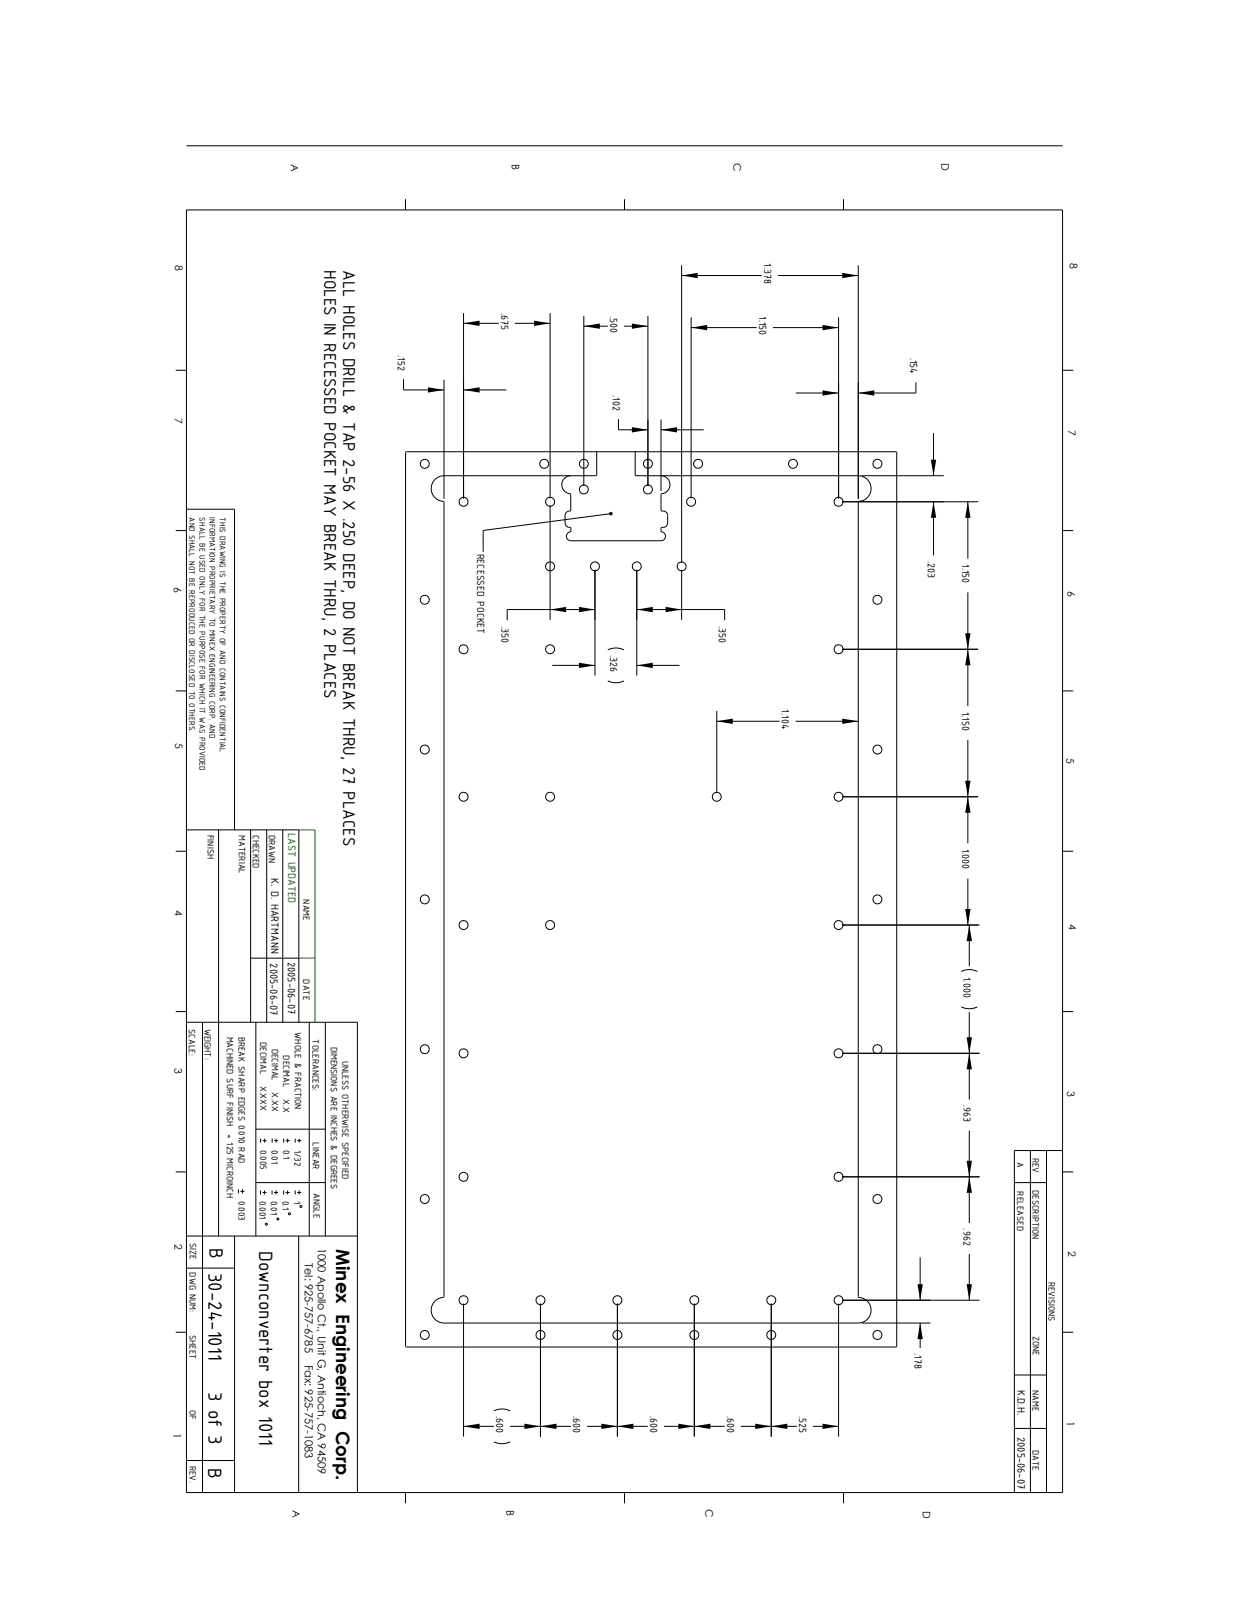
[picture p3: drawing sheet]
<svg xmlns="http://www.w3.org/2000/svg" width="216mm" height="279mm" viewBox="0 0 216 279" stroke-linecap="round" stroke-linejoin="round" font-family="sans-serif">
<g fill="none" stroke="#000" stroke-width=".17">
<path d="M32.2 36.3h151.5v221.6h-151.5zM32.2 25.2h151.5M70.1 34.4v1.9M107.9 34.4v1.9M145.8 34.4v1.9M80.1 54.1v32M80.1 55.9h6.1M89 55.9h6.1M95.1 54.1v32M100.9 54.6v29.4M100.9 56.4h4.2M107.9 56.4h4.1"/>
<path d="M112 54.6v29.4M117.8 45.8v51.5M117.8 47.6h13.9M119.5 54.8v31.3M119.5 56.6h11.3M133.6 56.6h11.4M134.5 47.6h13.9M145 54.8v31.3M148.4 45.8v40.4M30.4 64h1.8M69.8 65.5v1.9h7M70.1 78.1h84.9l-.1 154.6h-84.8z"/>
<path d="M76.8 65.6v20.6M80.1 67.4h7.4M103 78.1l.1 .1v3.8l-.1 .2h-26.2a2.25 2.25 0 0 0-2.3 2.2 2.25 2.25 0 0 0 2.2 2.3v137.4a2.29 2.29 0 0 0-2.1 1.8 2.29 2.29 0 0 0 1.2 2.5l1 .2h71.6a2.25 2.25 0 0 0 2.2-2.2 2.25 2.25 0 0 0-2.2-2.3v-137.4a2.29 2.29 0 0 0 2.1-1.8 2.29 2.29 0 0 0-1.2-2.5l-.9-.2h-38.5l-.1-.2v-3.8l.1-.1M106.9 72.4v1.9h5.1M114.3 72.5v12.4M114.3 74.3h7.3M137.6 67.9h7.4M158.3 66.1v1.8h-9.9M161.4 74.8v7.4M183.7 64h1.8M30.4 91.7h1.8M32.2 88h8.3v55.4"/>
<path d="M95.1 87.3v19.8M98.7 82.2a1.6 1.6 0 0 0-1.6 1.6 1.6 1.6 0 0 0 1.5 1.6l.1 2.7-.2 .2a.79 .79 0 0 0-.8 .8v1.3a1.18 1.18 0 0 0 1 .8v.6a.83 .83 0 0 0-.7 .8 .83 .83 0 0 0 .7 .8h15.6a.82 .82 0 0 0 .7-.8 .82 .82 0 0 0-.7-.8l.1-.7a.87 .87 0 0 0 1-.7v-1.3a1.07 1.07 0 0 0-1.1-.9v-2.8a1.6 1.6 0 0 0 1.5-1.6 1.6 1.6 0 0 0-1.5-1.6M102.8 98.5v18.2M105.6 88.8l-22.1 2.9v3.7M110.1 98.5v18.2M117.8 98.5v8.6M145.5 86.7h23.6M148.9 82.2h14.2M161.4 86.7v9.3M167.3 86.7v9.8M183.7 91.7h1.8M30.4 119.4h1.8"/>
<path d="M95.5 115h7.3M102.8 105.3h-15.1v1.9M105.1 112.3l1.3-.3h.7l.8 .3M105.1 117.6l1.3 .4 .7-.1 .8-.3M110.1 105.3h15.2v1.9M110.1 115h7.4M145.5 112.2h23.6M167.3 102.4v19.6M183.7 119.4h1.8M123.9 122.9v14.2M123.9 124.6h10.8M137.5 124.6h10.9"/>
<path d="M145.5 137.7h23.6M167.3 127.8v17.9M32.2 143.4h19.5v33.2M37.8 143.4v70.2M43.3 143.4v33.2M46.1 143.4v33.2M48.9 143.4v33.2M145.5 159.8h23.8M167.3 151.8v8M167.5 159.8v7.1M183.7 147.1h1.8M30.4 174.8h1.8"/>
<path d="M32.2 176.6h29.6v81.3M35 176.6v81.3M43.3 165.6h8.4M44.2 176.6v37M53.5 176.6v37M56.2 176.6v37M166.2 167.9l1.3-.4 .7 .1 .7 .3M166.2 174l1.3 .3 .7-.1 .7-.2M167.5 174.9v15.1M183.7 174.8h1.8M44.2 195.1h12M45 196.7v.7"/>
<path d="M45.4 197.1h.7M45.7 196.7v.7M47 196.7v.7M47.4 197.1h.7M47.7 196.7v.7M49 196.7v.7M49.4 197.1h.7M49.7 196.7v.7M51 196.7v.7M51.4 197.1h.7M51.7 196.7v.7M145.5 182h23.8"/>
<path d="M167.5 195.3v16M178.1 198.8v59.1M180.9 198.8v59.1M183.7 198.8h-8.4v59.1M30.4 202.5h1.8M32.2 213.6h29.6M32.2 219.1h8.3M40.5 213.6v44.3M41.2 205.5v.7M41.6 205.9h.6M41.9 205.5v.7M44.2 204.3h12"/>
<path d="M45 205.7v.7M45.4 206h.7M45.7 205.7v.7M47 205.7v.7M47.4 206h.7M47.7 205.7v.7M49 205.7v.7M49.4 206h.7M49.7 205.7v.7M51 205.7v.7M51.4 206h.7M51.6 213.6v44.3"/>
<path d="M51.7 205.7v.7M145.5 203.3h23.8M159.1 217.3v7.4M167.5 216.7v8M175.3 204.3h5.6M183.7 202.5h1.8M30.4 230.2h1.8M80.1 225.3v22.9M93.4 225.3v22.9M106.7 225.3v22.9M120 225.3v22.9M133.3 225.3v22.9"/>
<path d="M145 225.3v22.9M145.5 224.7h23.8M148.9 228.6h11.9M159.1 228.6v4.3M175.3 237.6h5.6M183.7 230.2h1.8M32.2 252.4h8.3M70.1 257.9v1.8M80.1 246.5h5.3M85.4 243.8l1.3-.3h.7l.8 .3M85.4 249.1l1.3 .4 .7-.1 .8-.3M88.2 246.5h10.5"/>
<path d="M101.5 246.5h10.5M107.9 257.9v1.8M114.8 246.5h10.5M128.1 246.5h9.6M140.5 246.5h4.5M145.8 257.9v1.8M175.3 246.8h5.6"/>
<circle cx="73.4" cy="80.1" r=".78"/>
<circle cx="80.1" cy="86.7" r=".78"/>
<circle cx="94.1" cy="80.1" r=".78"/>
<circle cx="95.1" cy="97.9" r=".78"/>
<circle cx="95.1" cy="86.7" r=".78"/>
<circle cx="100.9" cy="80.1" r=".78"/>
<circle cx="100.9" cy="84.6" r=".78"/>
<circle cx="102.8" cy="97.9" r=".78"/>
<circle cx="110.1" cy="97.9" r=".78"/>
<circle cx="112" cy="80.1" r=".78"/>
<circle cx="112" cy="84.6" r=".78"/>
<circle cx="117.8" cy="97.9" r=".78"/>
<circle cx="119.5" cy="86.7" r=".78"/>
<circle cx="120.7" cy="80.1" r=".78"/>
<circle cx="137.1" cy="80.1" r=".78"/>
<circle cx="145" cy="86.7" r=".78"/>
<circle cx="151.7" cy="80.1" r=".78"/>
<circle cx="73.4" cy="103.6" r=".78"/>
<circle cx="80.1" cy="112.2" r=".78"/>
<circle cx="95.1" cy="112.2" r=".78"/>
<circle cx="145" cy="112.2" r=".78"/>
<circle cx="151.7" cy="103.6" r=".78"/>
<circle cx="73.4" cy="129.5" r=".78"/>
<circle cx="80.1" cy="137.7" r=".78"/>
<circle cx="95.1" cy="137.7" r=".78"/>
<circle cx="123.9" cy="137.7" r=".78"/>
<circle cx="145" cy="137.7" r=".78"/>
<circle cx="151.7" cy="129.5" r=".78"/>
<circle cx="73.4" cy="155.4" r=".78"/>
<circle cx="80.1" cy="159.8" r=".78"/>
<circle cx="95.1" cy="159.8" r=".78"/>
<circle cx="145" cy="159.8" r=".78"/>
<circle cx="151.7" cy="155.4" r=".78"/>
<circle cx="73.4" cy="181.3" r=".78"/>
<circle cx="80.1" cy="182" r=".78"/>
<circle cx="145" cy="182" r=".78"/>
<circle cx="151.7" cy="181.3" r=".78"/>
<circle cx="46" cy="211.5" r=".17"/>
<circle cx="48" cy="210.6" r=".17"/>
<circle cx="50" cy="209.7" r=".17"/>
<circle cx="52" cy="208.5" r=".17"/>
<circle cx="73.4" cy="207.2" r=".78"/>
<circle cx="80.1" cy="203.3" r=".78"/>
<circle cx="145" cy="203.3" r=".78"/>
<circle cx="151.7" cy="207.2" r=".78"/>
<circle cx="73.4" cy="230.7" r=".78"/>
<circle cx="80.1" cy="224.7" r=".78"/>
<circle cx="93.4" cy="230.7" r=".78"/>
<circle cx="93.4" cy="224.7" r=".78"/>
<circle cx="106.7" cy="230.7" r=".78"/>
<circle cx="106.7" cy="224.7" r=".78"/>
<circle cx="120" cy="230.7" r=".78"/>
<circle cx="120" cy="224.7" r=".78"/>
<circle cx="133.3" cy="230.7" r=".78"/>
<circle cx="133.3" cy="224.7" r=".78"/>
<circle cx="145" cy="224.7" r=".78"/>
<circle cx="151.7" cy="230.7" r=".78"/>
</g>
<path d="M32.2 147.1h-1.8" fill="none" stroke="#000" stroke-width=".17" stroke-dasharray="8.9 .7 .7 .7" stroke-linecap="butt"/>
<path d="M51.7 143.4h2.7v33.2M51.7 165.6h2.7" fill="none" stroke="#008000" stroke-width=".17"/>
<g fill="#000">
<path d="M80.1 55.9l2.8-.5v.9zM92.3 55.4l2.8 .5-2.8 .4zM100.9 56.4l2.8-.5v.9zM109.2 55.9l2.8 .5-2.8 .4zM117.8 47.6l2.8-.5v1zM119.5 56.6l2.7-.5v1zM142.2 56.1l2.8 .5-2.8 .5zM145.6 47.1l2.8 .5-2.8 .5zM74 66.9l2.8 .5-2.8 .4zM80.1 67.4l2.8-.5v.9zM109.2 73.8l2.8 .5-2.8 .4zM114.3 74.3l2.7-.5v.9z"/>
<path d="M142.2 67.4l2.8 .5-2.8 .5zM148.4 67.9l2.7-.5v1zM105.4 88.5h.3l.2 .2-.3 .1 .3-.1a.31 .31 0 0 1-.4 .3 .31 .31 0 0 1-.1-.5zM160.9 79.4h.9l-.4 2.8zM161.4 86.7l.4 2.8h-.9zM167.3 86.7l.5 2.8h-1zM95.1 105.3l2.8-.4v.9zM100.1 114.5l2.7 .5-2.7 .4zM100.1 104.9l2.7 .4-2.7 .5zM110.1 105.3l2.7-.4v.9zM110.1 115l2.7-.5v.9zM115.1 104.9l2.7 .4-2.7 .5z"/>
<path d="M166.8 109.4h1l-.5 2.8zM167.3 112.2l.5 2.8h-1zM123.9 124.6l2.8-.4v.9zM145.6 124.2l2.8 .4-2.8 .5zM166.8 134.9h1l-.5 2.8zM167.3 137.7l.5 2.7h-1zM166.8 157.1h1l-.5 2.7zM167.5 159.8l.5 2.8h-.9zM167.1 179.2h.9l-.5 2.8zM167.5 182l.5 2.8h-.9zM167.1 200.6h.9l-.5 2.7zM167.5 203.3l.5 2.8h-.9z"/>
<path d="M158.6 221.9h.9l-.4 2.8zM159.1 228.6l.4 2.8h-.9zM167.1 221.9h.9l-.5 2.8zM80.1 246.5l2.8-.5v.9zM93.4 246.5l2.8-.5v.9zM90.7 246l2.7 .5-2.7 .4zM106.7 246.5l2.8-.5v.9zM104 246l2.7 .5-2.7 .4zM120 246.5l2.8-.5v.9zM117.3 246l2.7 .5-2.7 .4zM133.3 246.5l2.8-.5v.9zM130.5 246l2.8 .5-2.8 .4z"/>
<path d="M142.2 246l2.8 .5-2.8 .4z"/>
</g>
<g font-size="3.6">
<text x="36.2" y="215.6" transform="rotate(90 36.2 215.6)">B</text>
<text x="36" y="220" transform="rotate(90 36 220)">30-24-1011</text>
<text x="44.8" y="216.2" transform="rotate(90 44.8 216.2)">Downconverter box 1011</text>
<text x="36" y="240.6" transform="rotate(90 36 240.6)">3 of 3</text>
<text x="36" y="253.7" transform="rotate(90 36 253.7)">B</text>
</g>
<g font-size="3.2">
<text x="56.1" y="46.7" transform="rotate(90 56.1 46.7)">HOLES IN RECESSED POCKET MAY BREAK THRU, 2 PLACES</text>
<text x="59.3" y="46.7" transform="rotate(90 59.3 46.7)">ALL HOLES DRILL &amp; TAP 2-56 X .250 DEEP, DO NOT BREAK THRU, 27 PLACES</text>
<text x="58.1" y="215.9" transform="rotate(90 58.1 215.9)">Minex Engineering Corp.</text>
</g>
<text font-size="2" fill="#008000" x="49.8" y="144" transform="rotate(90 49.8 144)">LAST UPDATED</text>
<g font-size="2">
<text x="46.9" y="151.8" transform="rotate(90 46.9 151.8)">K. D. HARTMANN</text>
<text x="46.7" y="166.4" transform="rotate(90 46.7 166.4)">2005-06-07</text>
<text x="49.8" y="166.2" transform="rotate(90 49.8 166.2)">2005-06-07</text>
<text x="175.9" y="240.2" transform="rotate(90 175.9 240.2)">K.D.H.</text>
<text x="175.9" y="248.3" transform="rotate(90 175.9 248.3)">2005-06-07</text>
</g>
<g font-size="1.9">
<text x="132.1" y="45.5" transform="rotate(90 132.1 45.5)">1.378</text>
<text x="86.6" y="54.1" transform="rotate(90 86.6 54.1)">.675</text>
<text x="105.5" y="54.6" transform="rotate(90 105.5 54.6)">.500</text>
<text x="131.2" y="54.6" transform="rotate(90 131.2 54.6)">1.150</text>
<text x="68.8" y="61.4" transform="rotate(90 68.8 61.4)">.152</text>
<text x="157.3" y="61.8" transform="rotate(90 157.3 61.8)">.154</text>
<text x="105.9" y="68.3" transform="rotate(90 105.9 68.3)">.102</text>
<text x="82.5" y="95.7" transform="rotate(90 82.5 95.7)">RECESSED POCKET</text>
<text x="160.4" y="96.9" transform="rotate(90 160.4 96.9)">.203</text>
<text x="166.3" y="97.5" transform="rotate(90 166.3 97.5)">1.150</text>
<text x="86.7" y="108.1" transform="rotate(90 86.7 108.1)">.350</text>
<text x="105.5" y="113.2" transform="rotate(90 105.5 113.2)">.326</text>
<text x="124.3" y="108.1" transform="rotate(90 124.3 108.1)">.350</text>
<text x="135.1" y="122.6" transform="rotate(90 135.1 122.6)">1.104</text>
<text x="166.3" y="122.9" transform="rotate(90 166.3 122.9)">1.150</text>
<text x="166.3" y="146.6" transform="rotate(90 166.3 146.6)">1.000</text>
<text x="166.6" y="168.8" transform="rotate(90 166.6 168.8)">1.000</text>
<text x="166.6" y="190.9" transform="rotate(90 166.6 190.9)">.963</text>
<text x="54.9" y="215.6" transform="rotate(90 54.9 215.6)">1000 Apollo Ct., Unit G, Antioch, CA 94509</text>
<text x="166.6" y="212.3" transform="rotate(90 166.6 212.3)">.962</text>
<text x="52.7" y="218.3" transform="rotate(90 52.7 218.3)">Tel: 925-757-6785</text>
<text x="158.1" y="233.8" transform="rotate(90 158.1 233.8)">.178</text>
<text x="52.7" y="235.9" transform="rotate(90 52.7 235.9)">Fax: 925-757-1083</text>
<text x="85.8" y="244.7" transform="rotate(90 85.8 244.7)">.600</text>
<text x="99.1" y="244.7" transform="rotate(90 99.1 244.7)">.600</text>
<text x="112.4" y="244.7" transform="rotate(90 112.4 244.7)">.600</text>
<text x="125.7" y="244.7" transform="rotate(90 125.7 244.7)">.600</text>
<text x="138.1" y="244.7" transform="rotate(90 138.1 244.7)">.525</text>
</g>
<g font-size="1.8">
<text x="50.3" y="28.4" transform="rotate(90 50.3 28.4)">A</text>
<text x="88.4" y="28.3" transform="rotate(90 88.4 28.3)">B</text>
<text x="126.8" y="28.1" transform="rotate(90 126.8 28.1)">C</text>
<text x="162.7" y="28.1" transform="rotate(90 162.7 28.1)">D</text>
<text x="30.3" y="45.9" transform="rotate(90 30.3 45.9)">8</text>
<text x="184.9" y="45.4" transform="rotate(90 184.9 45.4)">8</text>
<text x="30.2" y="72.2" transform="rotate(90 30.2 72.2)">7</text>
<text x="184.6" y="74.3" transform="rotate(90 184.6 74.3)">7</text>
<text x="30" y="101.4" transform="rotate(90 30 101.4)">6</text>
<text x="184.5" y="102.1" transform="rotate(90 184.5 102.1)">6</text>
<text x="30.3" y="128.3" transform="rotate(90 30.3 128.3)">5</text>
<text x="184.3" y="130.9" transform="rotate(90 184.3 130.9)">5</text>
<text x="30.2" y="157.2" transform="rotate(90 30.2 157.2)">4</text>
<text x="184.8" y="159.6" transform="rotate(90 184.8 159.6)">4</text>
<text x="30.2" y="184.6" transform="rotate(90 30.2 184.6)">3</text>
<text x="184.5" y="188.5" transform="rotate(90 184.5 188.5)">3</text>
<text x="30.1" y="215" transform="rotate(90 30.1 215)">2</text>
<text x="184.6" y="216.1" transform="rotate(90 184.6 216.1)">2</text>
<text x="184.4" y="245.6" transform="rotate(90 184.4 245.6)">1</text>
<text x="30" y="247.6" transform="rotate(90 30 247.6)">1</text>
<text x="50.6" y="260.9" transform="rotate(90 50.6 260.9)">A</text>
<text x="87.6" y="260.9" transform="rotate(90 87.6 260.9)">B</text>
<text x="122" y="260.8" transform="rotate(90 122 260.8)">C</text>
<text x="159.5" y="261.1" transform="rotate(90 159.5 261.1)">D</text>
</g>
<g font-size="1.7">
<text x="35.9" y="144.3" transform="rotate(90 35.9 144.3)">FINISH</text>
<text x="41.3" y="144.3" transform="rotate(90 41.3 144.3)">MATERIAL</text>
<text x="43.7" y="144.3" transform="rotate(90 43.7 144.3)">CHECKED</text>
<text x="46.4" y="144.3" transform="rotate(90 46.4 144.3)">DRAWN</text>
<text x="52.4" y="155.4" transform="rotate(90 52.4 155.4)">NAME</text>
<text x="52.4" y="169.2" transform="rotate(90 52.4 169.2)">DATE</text>
<text x="32.6" y="177.8" transform="rotate(90 32.6 177.8)">SCALE:</text>
<text x="35.4" y="177.7" transform="rotate(90 35.4 177.7)">WEIGHT:</text>
<text x="39.2" y="179.1" transform="rotate(90 39.2 179.1)">MACHINED SURF FINISH</text>
<text x="41.2" y="179.1" transform="rotate(90 41.2 179.1)">BREAK SHARP EDGES 0.010 RAD</text>
<text x="51" y="178.4" transform="rotate(90 51 178.4)">WHOLE &amp; FRACTION</text>
<text x="54" y="179.6" transform="rotate(90 54 179.6)">TOLERANCES:</text>
<text x="45" y="180" transform="rotate(90 45 180)">DECIMAL</text>
<text x="47" y="181.2" transform="rotate(90 47 181.2)">DECIMAL</text>
<text x="49" y="182.4" transform="rotate(90 49 182.4)">DECIMAL</text>
<text x="57.2" y="180.8" transform="rotate(90 57.2 180.8)">DIMENSIONS ARE INCHES &amp; DEGREES</text>
<text x="59.2" y="183.3" transform="rotate(90 59.2 183.3)">UNLESS OTHERWISE SPECIFIED</text>
<text x="45" y="187.6" transform="rotate(90 45 187.6)">X.XXX</text>
<text x="47" y="188.8" transform="rotate(90 47 188.8)">X.XX</text>
<text x="49" y="189.9" transform="rotate(90 49 189.9)">X.X</text>
<text x="39.2" y="195.9" transform="rotate(90 39.2 195.9)">&lt; 125 MICROINCH</text>
<text x="54.1" y="197.4" transform="rotate(90 54.1 197.4)">LINEAR</text>
<text x="44.9" y="198.6" transform="rotate(90 44.9 198.6)">0.005</text>
<text x="46.9" y="198.6" transform="rotate(90 46.9 198.6)">0.01</text>
<text x="48.9" y="198.6" transform="rotate(90 48.9 198.6)">0.1</text>
<text x="50.9" y="198.6" transform="rotate(90 50.9 198.6)">1/32</text>
<text x="175.8" y="200.9" transform="rotate(90 175.8 200.9)">A</text>
<text x="178.5" y="200" transform="rotate(90 178.5 200)">REV</text>
<text x="41.2" y="207.5" transform="rotate(90 41.2 207.5)">0.003</text>
<text x="44.8" y="207.5" transform="rotate(90 44.8 207.5)">0.001</text>
<text x="46.8" y="207.5" transform="rotate(90 46.8 207.5)">0.01</text>
<text x="48.8" y="207.5" transform="rotate(90 48.8 207.5)">0.1</text>
<text x="50.8" y="207.5" transform="rotate(90 50.8 207.5)">1</text>
<text x="54.2" y="206.2" transform="rotate(90 54.2 206.2)">ANGLE</text>
<text x="175.8" y="205.9" transform="rotate(90 175.8 205.9)">RELEASED</text>
<text x="178.5" y="205.6" transform="rotate(90 178.5 205.6)">DESCRIPTION</text>
<text x="32.8" y="214.7" transform="rotate(90 32.8 214.7)">SIZE</text>
<text x="32.7" y="219.8" transform="rotate(90 32.7 219.8)">DWG NUM:</text>
<text x="181.3" y="221.5" transform="rotate(90 181.3 221.5)">REVISIONS</text>
<text x="32.7" y="230.7" transform="rotate(90 32.7 230.7)">SHEET</text>
<text x="178.5" y="230.8" transform="rotate(90 178.5 230.8)">ZONE</text>
<text x="32.7" y="243.6" transform="rotate(90 32.7 243.6)">OF</text>
<text x="178.5" y="240.2" transform="rotate(90 178.5 240.2)">NAME</text>
<text x="178.5" y="250.5" transform="rotate(90 178.5 250.5)">DATE</text>
<text x="32.7" y="253.3" transform="rotate(90 32.7 253.3)">REV.</text>
</g>
<g font-size="1.5">
<text x="32.7" y="89.4" transform="rotate(90 32.7 89.4)">AND SHALL NOT BE REPRODUCED OR DISCLOSED TO OTHERS.</text>
<text x="34.5" y="89.4" transform="rotate(90 34.5 89.4)">SHALL BE USED ONLY FOR THE PURPOSE FOR WHICH IT WAS PROVIDED</text>
<text x="36.2" y="89.4" transform="rotate(90 36.2 89.4)">INFORMATION PROPRIETARY TO MINEX ENGINEERING CORP. AND</text>
<text x="38" y="89.4" transform="rotate(90 38 89.4)">THIS DRAWING IS THE PROPERTY OF AND CONTAINS CONFIDENTIAL</text>
</g>
</svg>
